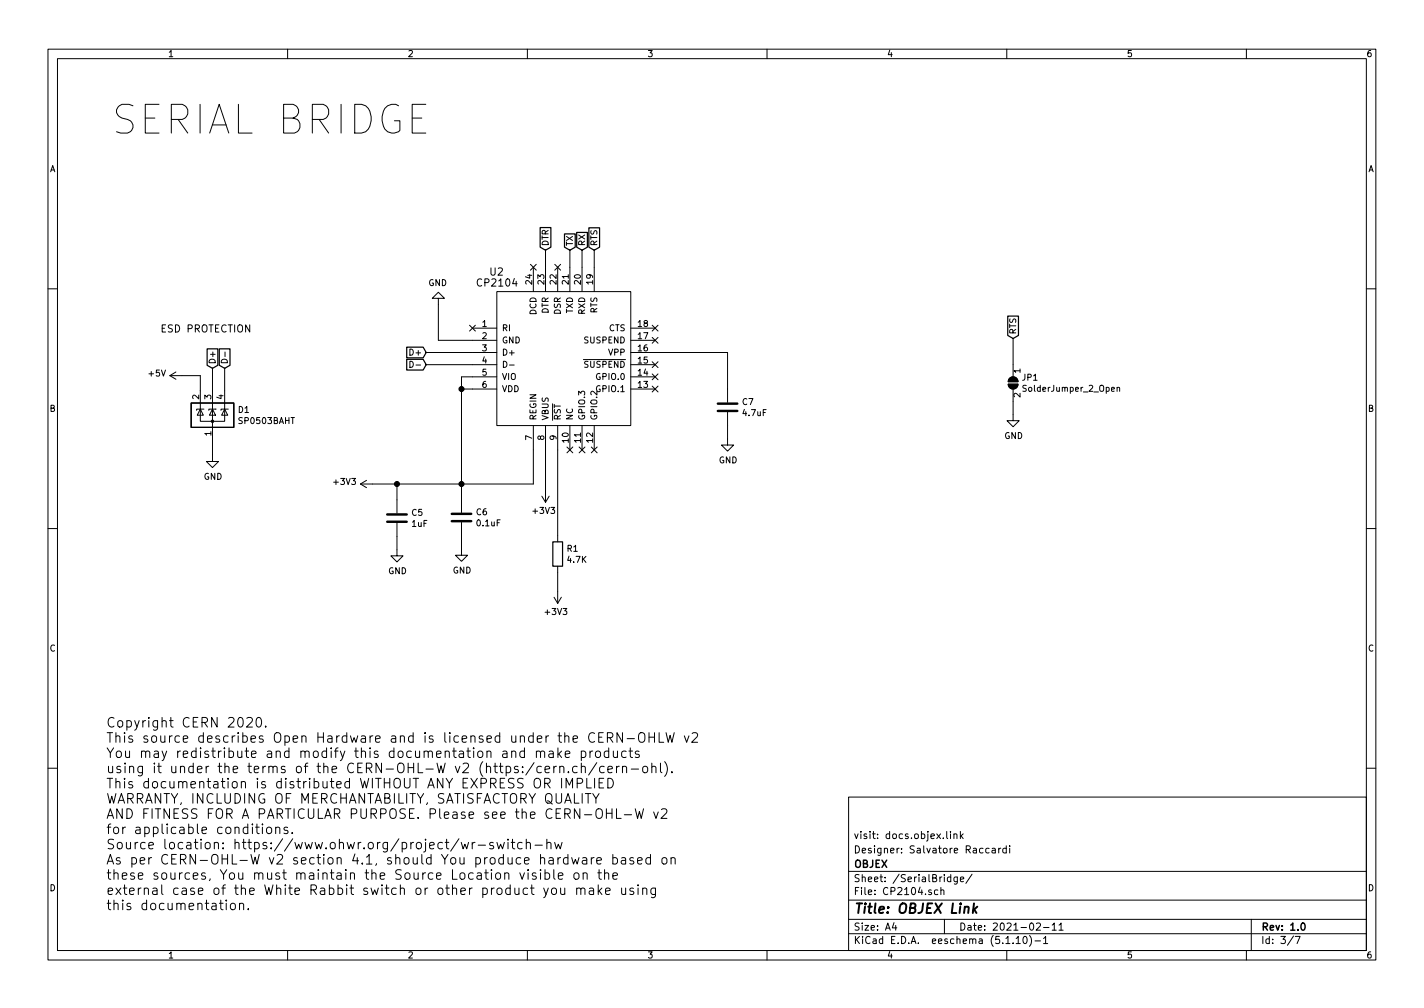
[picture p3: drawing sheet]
<svg xmlns="http://www.w3.org/2000/svg" width="297mm" height="210mm" viewBox="0 0 297 210" stroke-linecap="round" stroke-linejoin="round" font-family="sans-serif">
<g fill="none" stroke="#000" stroke-width=".21">
<path d="M10 10.3h277v189.9h-277zM12 12.2h273v186.1h-273zM60 10.3v1.9M110 10.3v1.9M160 10.3v1.9M210 10.3v1.9M260 10.3v1.9M110.6 55.1l1.3 1.3M111.3 55.7v5.1M111.9 55.1l-1.3 1.3M113.8 52.2v8.6M115.7 55.1l1.2 1.3"/>
<path d="M116.3 55.7v5.1M116.9 55.1l-1.2 1.3M118.9 52.2v8.6M121.4 52.2v8.6M124 52.2v8.6M10 60.2h2M35.4 78.4l1.3 .7M35.4 78.4h6.4v6.9M36.7 77.6l-1.3 .8M44.3 76.8v19.5h1.3l-1.3 1.2-1.2-1.2h1.2M46.3 75.1a.66 .66 0 0 1 .8-.1 .66 .66 0 0 1 .3 .7h-1.2zM46.9 76.8v8.5"/>
<path d="M46.9 73.4v1M85.5 75.4a.64 .64 0 0 1 .7 .6 .64 .64 0 0 1-.7 .6zM86.8 76.1h.9M88.9 73.5h14.7M88.9 76.1h14.7M91.4 62.2h1.3l-1.3-1.2-1.2 1.2h1.2v8.8h12.2M97.9 67.8l1.3 1.3M98.6 68.4h5M99.2 67.8l-1.3 1.3M103.6 60.8h28v28h-28zM103.6 78.6h-7.3v28.3M105 75.4a.64 .64 0 0 1 .7 .6 .64 .64 0 0 1-.7 .6z"/>
<path d="M106.3 76.1h1M131.6 73.5h20.2v10.4M131.6 68.4h5.1M131.6 71h5.1M131.6 76.1h5.1M131.6 78.6h5.1M136 67.8l1.3 1.3M136 70.4l1.3 1.2M136 75.5l1.3 1.2M136 78l1.3 1.2M137.3 67.8l-1.3 1.3M137.3 70.4l-1.3 1.2"/>
<path d="M137.3 75.5l-1.3 1.2M137.3 78l-1.3 1.2M210.5 79a1.02 1.02 0 0 1 1.2-.3 1.02 1.02 0 0 1 .6 .9h-2zM211.3 70.6v8M285 60.2h2M41.8 85.3v2.6h5.1v-2.6M41.8 85.3l.6 1.3h-1.3zM42.5 85.3h-1.5v.3M44.3 85.3l.7 1.3h-1.3zM45.1 85.3h-1.5v.3M46.9 85.3l.6 1.3h-1.3zM47.6 85.3h-1.5v.3"/>
<path d="M96.3 81.1h7.3M111.3 88.8v12.2h-36.1M113.8 88.8v16M116.3 88.8v24.2M118.3 93.2l1.2 1.3M118.9 88.8v5M119.5 93.2l-1.2 1.3M120.8 93.2l1.2 1.3M121.4 88.8v5M122 93.2l-1.2 1.3M123.3 93.2l1.3 1.3M124 88.8v5"/>
<path d="M124.6 93.2l-1.3 1.3M131.6 81.1h5.1M136 80.5l1.3 1.3M137.3 80.5l-1.3 1.3M151.8 86v6.8h1.2l-1.2 1.3-1.3-1.3h1.3M210.3 80.1h2a1.02 1.02 0 0 1-1 1 1.02 1.02 0 0 1-1-1zM211.3 81.1v6.7h1.3l-1.3 1.2-1.2-1.2h1.2M233 80.9l.5-.1 .1 .8M233 80.8v.8M10 110.3h2M75.2 101l1.3 .7M76.5 100.2l-1.3 .8"/>
<path d="M82.8 109.1v6.8h1.3l-1.3 1.3-1.3-1.3h1.3M82.8 101v6.1M96.3 109v6.8h1.2l-1.2 1.3-1.3-1.3h1.3M113 103.5l.8 1.3M114.6 103.5l-.8 1.3M116.3 118.1v7.8M285 110.3h2M115.6 124.6l.7 1.3M117.1 124.6l-.8 1.3M51.5 149.8l.3-.1h.5l.3 .1 .1 .4-.1 .3-1.2 1.2h1.3M53.6 149.8l.3-.1a1.07 1.07 0 0 1 .5 1.8 .48 .48 0 0 1-.5 .2 .48 .48 0 0 1-.4-.4l-.1-.9zM55.4 151.5v.2"/>
<path d="M111.9 156.9a.49 .49 0 0 1 .9 0v1.1M111.9 156.7v1.3M112.8 156.9l.1-.1a.48 .48 0 0 1 .7 .1v1.1M114.6 156.8h.7l.1 1.2M115.4 157.1l-.6 .1a.39 .39 0 0 0-.4 .4 .39 .39 0 0 0 .4 .4l.6-.1M115.5 159.8v1.4M116.1 159.8l-.4 .1-.2 .3M116.4 156v2M116.6 157.2l.5 .8M116.8 159.8v1.4M117.1 156.7l-.7 .7M117.9 157.3l1-.2-.1-.3-.6-.1-.3 .2 .1 1h.8"/>
<path d="M120.4 159.9l-.6-.1-.4 .4v.6l.2 .3h.8M121.3 156.8l.5-.1 .4 .3v.6l-.2 .3h-.7M121.3 156.7v2M121.3 159.2v2M123.1 156.7v1.3M123.6 156.7l-.3 .1-.2 .2M124.3 156.9a.55 .55 0 0 1 .5-.2 .55 .55 0 0 1 .5 .3l-.1 .8a.55 .55 0 0 1-.6 .2 .55 .55 0 0 1-.4-.4zM124.5 159.1l-1.7 2.6M124.9 153.8h.7M125.8 152.8h-.9v2h.9M126 159.9l-.5-.1-.4 .4v.6l.2 .3h.7M126.7 153.9h.8a.54 .54 0 0 0 .4-.6 .54 .54 0 0 0-.4-.5h-.8v2"/>
<path d="M127 156.8l-.6-.1-.4 .3v.6l.2 .3h.8M127 156v2M127.2 153.9l.6 .9M127.9 156.7l.1 1.2a.53 .53 0 0 0 .8-.1M128.6 159.8v1.4M128.8 156.7v1.3M129.2 159.8l-.4 .1-.2 .3M129.8 152.8v2l-1.1-2v2M129.8 159.8v1.4M130.6 156.8l-.6-.1-.3 .3v.6l.1 .3h.8M130.8 154.1h1.5M131.2 156.7h.8"/>
<path d="M131.5 156v1.7l.1 .2 .4 .1M133.3 153.1a.66 .66 0 0 1 .8-.3 .66 .66 0 0 1 .4 .7v.6a.66 .66 0 0 1-.3 .7 .66 .66 0 0 1-.7-.1 1.58 1.58 0 0 1-.2-1.6zM133.3 156.8a.5 .5 0 0 0-.8 .1l.1 .3 .7 .2 .1 .2-.3 .4-.6-.1M134.2 159.9a.54 .54 0 0 1 .9 .3v.6a.54 .54 0 0 1-.5 .4 .54 .54 0 0 1-.5-.4v-.6zM135.4 153.8h1.1M135.4 152.8v2M136 159.2v2M136.5 152.8v2M137.5 152.8v2h1M137.8 159.2v1.7l.3 .3M138.6 158.9a2.29 2.29 0 0 1 0 3M138.9 152.8l.5 2 .4-1.4 .4 1.4 .4-2"/>
<path d="M142.7 153.5l.5 1.3 .5-1.3M144.4 153l.3-.2h.4l.3 .2 .1 .4-.1 .3-1.1 1.1h1.2M10 160.2h2M53.3 172.5h.8M53.6 171.9v1.7l.1 .2 .4 .1M54.7 171.9v.2M54.7 172.5v1.4M55.7 172.7a.55 .55 0 0 1 .5-.2 .55 .55 0 0 1 .5 .4l-.1 .8a.55 .55 0 0 1-.6 .2 .55 .55 0 0 1-.4-.4zM57.5 172.7a.5 .5 0 0 1 .9 .1v1.1M57.5 172.5v1.4M60 172.6l-.5-.1-.3 .3 .1 .3 .7 .2v.5h-.8M61 173.7v.2"/>
<path d="M96.2 175.7l.4 1.4 .4-1 .4 1 .3-1.4M98.5 175.7v1.4M99.1 175.7l-.4 .1-.2 .3M99.7 176.3h1.6M102.9 175.8l-.5-.1-.3 .3 .1 .3 .7 .2v.5h-.8M103.7 175.7l.3 1.4 .4-1 .4 1 .4-1.4M106 175.1v.1M106 175.7v1.4M106.6 175.7h.8M106.9 175.1v1.7l.1 .2 .4 .1M108.9 175.8l-.5-.1-.4 .4v.6l.2 .3h.7M109.8 175.9a.52 .52 0 0 1 .7-.1l.1 1.3"/>
<path d="M109.8 175.1v2M111.6 176.3h1.5M113.7 160.5l1-.2-.1-.4-.6-.1-.3 .3 .1 1h.8M114.1 175.9a.5 .5 0 0 1 .8 .1v1.1M114.1 175.1v2M115.7 175.7l.4 1.4 .4-1 .4 1 .3-1.4M116.8 160a.49 .49 0 0 1 .8 .1v1.1M117.1 162.4v2M118.1 164.4v-2l.7 1.4 .6-1.4v2M118.6 161v.2M119.3 178.9l.3 1.3 .4-.9 .4 .9 .4-1.3M120.4 163.4h.8a.54 .54 0 0 0 .4-.5 .54 .54 0 0 0-.4-.5h-.8v2"/>
<path d="M121.3 160a.47 .47 0 0 1 .8 .1v1.1M121.5 179h.8l.1 1.2M122.4 162.4v2h.9M122.4 179.4l-.7 .1a.39 .39 0 0 0-.3 .4 .39 .39 0 0 0 .3 .3l.7-.1M123.3 178.9v1.3M123.6 165.5l.7 1.1 .7-1.1M123.9 178.9l-.4 .1-.2 .3M124 162.4v2M124.3 166.6v.9M124.5 179.5l1-.1-.2-.4-.5-.1-.3 .3 .1 .9h.7M125 163.3h.7M125.9 162.4h-.9v2h.9"/>
<path d="M126.5 168.7v2M126.5 169.6h1.2M126.8 160.5l.9-.2v-.4l-.6-.1-.3 .3 .1 1h.8M126.8 162.4a1.01 1.01 0 0 1 1.1 1 1.01 1.01 0 0 1-1.1 1zM127.7 168.7v2M127.8 179l.6-.1 .4 .4v.6l-.2 .2h-.8M127.8 178.2v2M128.6 168.7v2h1M129.7 179h.7l.1 1.2M129.8 160a.52 .52 0 0 1 .8-.1l.1 1.3M130.2 169.9h1.5M130.5 179.4l-.7 .1a.39 .39 0 0 0-.2 .4 .39 .39 0 0 0 .2 .3l.7-.1"/>
<path d="M131.7 160.4h1.5M132.1 179a.48 .48 0 0 0-.7 .2l.1 .3h.5l.2 .4-.2 .3-.6-.1M132.5 168.7l.5 2 .4-1.4 .4 1.4 .4-2M133 179.5l1-.1-.1-.4-.6-.1-.3 .3 .1 .9h.8M135.7 179l-.6-.1-.4 .4v.6l.2 .2h.8M135.7 178.2v2M136 160a.49 .49 0 0 1 .8 .1v1.1M136.3 169.4l.5 1.3 .5-1.3M138 168.9l.3-.2h.4l.3 .2 .1 .4-.1 .3-1.1 1.1h1.2M138.2 179.1a.55 .55 0 0 1 .5-.2 .55 .55 0 0 1 .4 .4v.6a.54 .54 0 0 1-.5 .4 .54 .54 0 0 1-.5-.4zM140 179.1a.49 .49 0 0 1 .8 .1v1M140 178.9v1.3"/>
<path d="M140.2 161v.2M177 166.3h108v32h-108zM197.5 173.4v1.3l.2 .2M198.3 173.4v.2M198.3 173.9v1M199 174.1l.2-.2 .3 .1 .1 .9M199 173.9v1M200.3 173.4v1.5M200.5 174.4l.4 .5M200.9 173.9l-.6 .6M206.3 177l-.4-.1-.3 .3 .1 .6 .2 .1 .4-.1M207 177h.5l.1 .9"/>
<path d="M207.6 177.3l-.5 .1-.2 .2 .2 .3 .5-.1M208.3 176.9v1M208.8 176.9l-.5 .3M209.9 177l-.4-.1-.3 .3v.6l.3 .1 .4-.1M209.9 176.4v1.5M210.6 176.4v.2M210.6 176.9v1M285 160.2h2M47.2 188.4v1.4M48.2 188.6a.53 .53 0 0 1 .5-.2 .53 .53 0 0 1 .4 .4v.6a.54 .54 0 0 1-.5 .4 .54 .54 0 0 1-.5-.4zM50 188.6a.52 .52 0 0 1 .7-.1l.1 1.3M50 188.4v1.4"/>
<path d="M51.8 189.6v.2M60 198.3v1.9M108.4 182.1l.5 1.3 .5-1.3M110 198.3v1.9M110.2 182.1v1.3M111.8 182.2l-.5-.1-.3 .2 .1 .3 .7 .2v.5h-.8M112.8 182.1v1.3M113.4 185.2l.5 1.4M113.7 182.2l.6-.1 .4 .3v.6l-.2 .3h-.8M113.7 181.4v2M114.4 185.2l-.7 1.9-.3 .1M115.2 185.3a.52 .52 0 0 1 .9 .3v.6a.54 .54 0 0 1-.5 .4 .54 .54 0 0 1-.6-.4v-.6z"/>
<path d="M115.5 181.4v1.7l.3 .3M116.5 182.7l.9-.2-.1-.3-.5-.1-.3 .2 .1 1h.7M116.9 185.2l.1 1.3a.52 .52 0 0 0 .8-.1M117.8 185.2v1.4M119.8 182.3a.55 .55 0 0 1 .6-.2 .55 .55 0 0 1 .4 .3l-.1 .8a.55 .55 0 0 1-.6 .2 .55 .55 0 0 1-.4-.4zM120.3 185.4a.52 .52 0 0 1 .8-.1l.1 1.3M120.3 185.2v1.4M121.2 185.5l.1-.2a.48 .48 0 0 1 .7 .2v1.1M121.6 182.3a.47 .47 0 0 1 .9 0v1.1M121.6 182.1v1.3M123 185.3h.7l.1 1.3M123.8 185.7l-.6 .1a.39 .39 0 0 0-.3 .4 .39 .39 0 0 0 .3 .4l.6-.1"/>
<path d="M124.7 182.1h.8M124.8 184.6v2M125 181.4v1.7l.1 .2 .4 .1M125 185.8l.6 .8M125.6 185.2l-.8 .8M126.1 182.3a.5 .5 0 0 1 .9 0v1.1M126.1 181.4v2M126.3 185.9l1-.2-.1-.4-.6-.1-.3 .3 .1 1h.8M127.8 182.7l1-.2-.1-.3-.6-.1-.3 .2 .1 1h.8M129.7 185.2v1.3a.52 .52 0 0 0 .8-.1M130.5 185.2v1.4M132.1 185.3a.48 .48 0 0 0-.7 .2l.1 .3 .5 .1 .2 .3-.2 .4-.6-.1"/>
<path d="M133.1 184.6v.2M133.1 185.2v1.4M134.1 185.4a.49 .49 0 0 1 .8 .1v1.1M134.1 185.2v1.4M136.7 185.2v1.7l-.4 .3-.4-.1M136.7 185.3l-.6-.1-.3 .4v.6l.2 .3h.7M160 198.3v1.9M177 194.8h108M177 191.8h108M177 187.8h108M177 181.8h108M186.5 192.5l-.4 1h1"/>
<path d="M186.8 193v1M195.6 185.7l-.4-.1-.3 .3 .1 .6 .2 .1 .4-.1M196.3 185.7l.2-.1 .3 .1 .1 .9M196.3 185.1v1.5M197 191.8v3M198.3 183l-.4-.1-.3 .3 .1 .6 .2 .1 .4-.1M198.3 182.4v1.5M199.7 182.9v1.2l-.3 .3-.3-.1M199.7 183l-.4-.1-.3 .3 .1 .6h.6M200.3 183.4l.7-.1v-.3l-.4-.1-.3 .2 .1 .7h.6M202.8 182.3l-1.3 2M210 198.3v1.9"/>
<path d="M211.3 196.7v.1M212 195.8l.4-.5v1.5M212 196.8h.8M213.5 195.5l.2-.2a.8 .8 0 0 1 .6 .8 .8 .8 0 0 1-.6 .7l-.3-.5zM214.8 195.1a1.79 1.79 0 0 1 0 2.3M215.9 196.3h1.1M216.2 192.7l.6-.2 .2 .5-.9 1h.9M217.7 195.8l.4-.5v1.5M217.7 193.5h1.1M217.7 196.8h.8M219.5 193l.4-.5v1.5M219.5 194h.8"/>
<path d="M220.9 193l.4-.5v1.5M220.9 194h.9M260 198.3v1.9M261 191.8v6.5M269.8 195.2l-1.2 2M270.2 195.3h1l-.6 1.5"/>
</g>
<path d="M271.5 192.7l.2-.2a.8 .8 0 0 1 .6 .8 .8 .8 0 0 1-.6 .7l-.3-.5z" fill="none" stroke="#000" stroke-width=".3"/>
<path d="M203.2 188.4l-.3 2M203.2 189.7l.5 .7M203.9 189.1l-.9 .8" fill="none" stroke="#000" stroke-width=".41"/>
<g fill="#000" stroke="#000" stroke-width=".21">
<path d="M210.5 79a1.02 1.02 0 0 1 1.2-.3 1.02 1.02 0 0 1 .6 .9h-2zM210.3 80.1h2a1.02 1.02 0 0 1-1 1 1.02 1.02 0 0 1-1-1z"/>
<circle cx="44.3" cy="87.9" r=".25"/>
</g>
<path d="M112.7 47.5h2.2v4.1l-1.1 .6-1.1-.6zM117.8 48.8h2.2v2.8l-1.1 .6-1.1-.6zM120.3 48.5h2.2v3.1l-1.1 .6-1.1-.6zM122.8 47.5h2.3v4.1l-1.1 .6-1.2-.6zM43.2 72.8h2.2v3.4l-1.1 .6-1.1-.6zM45.7 72.8h2.3v3.4l-1.1 .6-1.2-.6zM84.8 74.9h3.5l.6 1.2-.6 1.1h-3.5zM84.8 72.4h3.5l.6 1.1-.6 1.1h-3.5zM210.2 65.9h2.2v4.1l-1.1 .6-1.1-.6zM39.9 84.1h8.9v5h-8.9zM115.3 113h2v5.1h-2z" fill="none" stroke="#000" stroke-width=".25"/>
<path d="M149.7 85.7h4.1M149.7 84.2h4.1M80.8 108.8h4M80.8 107.3h4M94.2 108.7h4.1M94.2 107.2h4.1" fill="none" stroke="#000" stroke-width=".51"/>
<g fill="#000" stroke="#000" stroke-width=".25">
<circle cx="96.3" cy="81.1" r=".51"/>
<circle cx="82.8" cy="101" r=".51"/>
<circle cx="96.3" cy="101" r=".51"/>
</g>
<text font-size="8.3" x="23.1" y="28.1">SERIAL BRIDGE</text>
<g font-size="2.8">
<text x="22.1" y="151.8">Copyright CERN 2020.</text>
<text x="22.1" y="154.9">This source describes Open Hardware and is licensed under the CERN-OHLW v2</text>
<text x="22.1" y="158.1">You may redistribute and modify this documentation and make products</text>
<text x="22.1" y="161.3">using it under the terms of the CERN-OHL-W v2 (https:/cern.ch/cern-ohl).</text>
<text x="22.1" y="164.5">This documentation is distributed WITHOUT ANY EXPRESS OR IMPLIED</text>
<text x="22.1" y="167.6">WARRANTY, INCLUDING OF MERCHANTABILITY, SATISFACTORY QUALITY</text>
<text x="22.1" y="170.8">AND FITNESS FOR A PARTICULAR PURPOSE. Please see the CERN-OHL-W v2</text>
<text x="22.1" y="174">for applicable conditions.</text>
<text x="22.1" y="177.2">Source location: https://www.ohwr.org/project/wr-switch-hw</text>
<text x="22.1" y="180.3">As per CERN-OHL-W v2 section 4.1, should You produce hardware based on</text>
<text x="22.1" y="183.5">these sources, You must maintain the Source Location visible on the</text>
<text x="22.1" y="186.7">external case of the White Rabbit switch or other product you make using</text>
<text x="22.1" y="189.9">this documentation.</text>
<text x="178" y="190.5">Title: OBJEX Link</text>
</g>
<g font-size="2.1">
<text x="99.8" y="59.8">CP2104</text>
<text x="102.2" y="57.5">U2</text>
<text x="33.4" y="69.3">ESD PROTECTION</text>
<text x="178" y="178">Designer: Salvatore Raccardi</text>
<text x="178" y="175">visit: docs.objex.link</text>
<text x="178" y="184">Sheet: /SerialBridge/</text>
<text x="178" y="181">OBJEX</text>
<text x="178" y="186.7">File: CP2104.sch</text>
<text x="178" y="196.9">KiCad E.D.A. eeschema (5.1.10)-1</text>
<text x="178" y="194.1">Size: A4</text>
<text x="200" y="194.1">Date: 2021-02-11</text>
<text x="263" y="194.1">Rev: 1.0</text>
<text x="263" y="196.9">Id: 3/7</text>
</g>
<g font-size="1.8">
<text x="35" y="11.9">1</text>
<text x="85" y="11.9">2</text>
<text x="135" y="11.9">3</text>
<text x="185" y="11.9">4</text>
<text x="235" y="11.9">5</text>
<text x="285" y="11.9">6</text>
<text x="10.4" y="35.9">A</text>
<text x="285.4" y="35.9">A</text>
<text x="114.4" y="51.4" transform="rotate(-90 114.4 51.4)">DTR</text>
<text x="119.5" y="51.4" transform="rotate(-90 119.5 51.4)">TX</text>
<text x="122" y="51.4" transform="rotate(-90 122 51.4)">RX</text>
<text x="124.6" y="51.4" transform="rotate(-90 124.6 51.4)">RTS</text>
<text x="89.4" y="59.7">GND</text>
<text x="111" y="59.3" transform="rotate(-90 111 59.3)">24</text>
<text x="113.5" y="59.3" transform="rotate(-90 113.5 59.3)">23</text>
<text x="116.1" y="59.3" transform="rotate(-90 116.1 59.3)">22</text>
<text x="118.6" y="59.3" transform="rotate(-90 118.6 59.3)">21</text>
<text x="121.2" y="59.3" transform="rotate(-90 121.2 59.3)">20</text>
<text x="123.7" y="59.3" transform="rotate(-90 123.7 59.3)">19</text>
<text x="111.9" y="65.7" transform="rotate(-90 111.9 65.7)">DCD</text>
<text x="114.4" y="65.5" transform="rotate(-90 114.4 65.5)">DTR</text>
<text x="117" y="65.6" transform="rotate(-90 117 65.6)">DSR</text>
<text x="119.5" y="65.4" transform="rotate(-90 119.5 65.4)">TXD</text>
<text x="122" y="65.6" transform="rotate(-90 122 65.6)">RXD</text>
<text x="124.6" y="65.4" transform="rotate(-90 124.6 65.4)">RTS</text>
<text x="100.6" y="68.2">1</text>
<text x="100.6" y="70.7">2</text>
<text x="104.6" y="69.1">RI</text>
<text x="104.6" y="71.6">GND</text>
<text x="122" y="71.6">SUSPEND</text>
<text x="127" y="69.1">CTS</text>
<text x="133.1" y="70.7">17</text>
<text x="133.1" y="68.2">18</text>
<text x="212" y="69.8" transform="rotate(-90 212 69.8)">RTS</text>
<text x="45" y="76" transform="rotate(-90 45 76)">D+</text>
<text x="85.8" y="74.2">D+</text>
<text x="100.6" y="73.3">3</text>
<text x="100.6" y="75.8">4</text>
<text x="104.6" y="74.2">D+</text>
<text x="122" y="76.7">SUSPEND</text>
<text x="127" y="74.2">VPP</text>
<text x="133.1" y="75.8">15</text>
<text x="133.1" y="73.3">16</text>
<text x="212.9" y="77.8" transform="rotate(-90 212.9 77.8)">1</text>
<text x="31.1" y="78.5">+5V</text>
<text x="41.5" y="83.3" transform="rotate(-90 41.5 83.3)">2</text>
<text x="44.1" y="83.3" transform="rotate(-90 44.1 83.3)">3</text>
<text x="46.6" y="83.3" transform="rotate(-90 46.6 83.3)">4</text>
<text x="100.6" y="78.4">5</text>
<text x="100.6" y="80.9">6</text>
<text x="104.6" y="79.2">VIO</text>
<text x="104.6" y="81.8">VDD</text>
<text x="124.7" y="81.8">GPIO.1</text>
<text x="124.7" y="79.2">GPIO.0</text>
<text x="133.1" y="80.9">13</text>
<text x="133.1" y="78.4">14</text>
<text x="212.9" y="82.9" transform="rotate(-90 212.9 82.9)">2</text>
<text x="213.3" y="79.4">JP1</text>
<text x="213.8" y="81.7">SolderJumper_2_Open</text>
<text x="10.4" y="85.9">B</text>
<text x="49.7" y="86.1">D1</text>
<text x="50" y="88.4">SP0503BAHT</text>
<text x="111.9" y="87.8" transform="rotate(-90 111.9 87.8)">REGIN</text>
<text x="114.4" y="87.8" transform="rotate(-90 114.4 87.8)">VBUS</text>
<text x="117" y="87.8" transform="rotate(-90 117 87.8)">RST</text>
<text x="119.5" y="87.8" transform="rotate(-90 119.5 87.8)">NC</text>
<text x="122" y="87.8" transform="rotate(-90 122 87.8)">GPIO.3</text>
<text x="124.6" y="87.8" transform="rotate(-90 124.6 87.8)">GPIO.2</text>
<text x="154.9" y="84.5">C7</text>
<text x="155.1" y="86.8">4.7uF</text>
<text x="285.4" y="85.9">B</text>
<text x="44.1" y="90.9" transform="rotate(-90 44.1 90.9)">1</text>
<text x="111" y="91.8" transform="rotate(-90 111 91.8)">7</text>
<text x="113.5" y="91.8" transform="rotate(-90 113.5 91.8)">8</text>
<text x="116.1" y="91.8" transform="rotate(-90 116.1 91.8)">9</text>
<text x="118.6" y="92.3" transform="rotate(-90 118.6 92.3)">10</text>
<text x="121.2" y="92.3" transform="rotate(-90 121.2 92.3)">11</text>
<text x="123.7" y="92.3" transform="rotate(-90 123.7 92.3)">12</text>
<text x="209.5" y="91.6">GND</text>
<text x="42.5" y="100.1">GND</text>
<text x="69.8" y="101.1">+3V3</text>
<text x="149.9" y="96.6">GND</text>
<text x="85.9" y="107.6">C5</text>
<text x="99.4" y="107.5">C6</text>
<text x="111.3" y="107.2">+3V3</text>
<text x="86" y="109.9">1uF</text>
<text x="99.6" y="109.8">0.1uF</text>
<text x="81" y="119.8">GND</text>
<text x="94.4" y="119.6">GND</text>
<text x="118.3" y="115.1">R1</text>
<text x="118.5" y="117.4">4.7K</text>
<text x="113.9" y="128.3">+3V3</text>
<text x="10.4" y="135.9">C</text>
<text x="285.4" y="135.9">C</text>
<text x="10.4" y="185.9">D</text>
<text x="285.4" y="185.9">D</text>
<text x="35" y="199.9">1</text>
<text x="85" y="199.9">2</text>
<text x="135" y="199.9">3</text>
<text x="185" y="199.9">4</text>
<text x="235" y="199.9">5</text>
<text x="285" y="199.9">6</text>
</g>
</svg>
